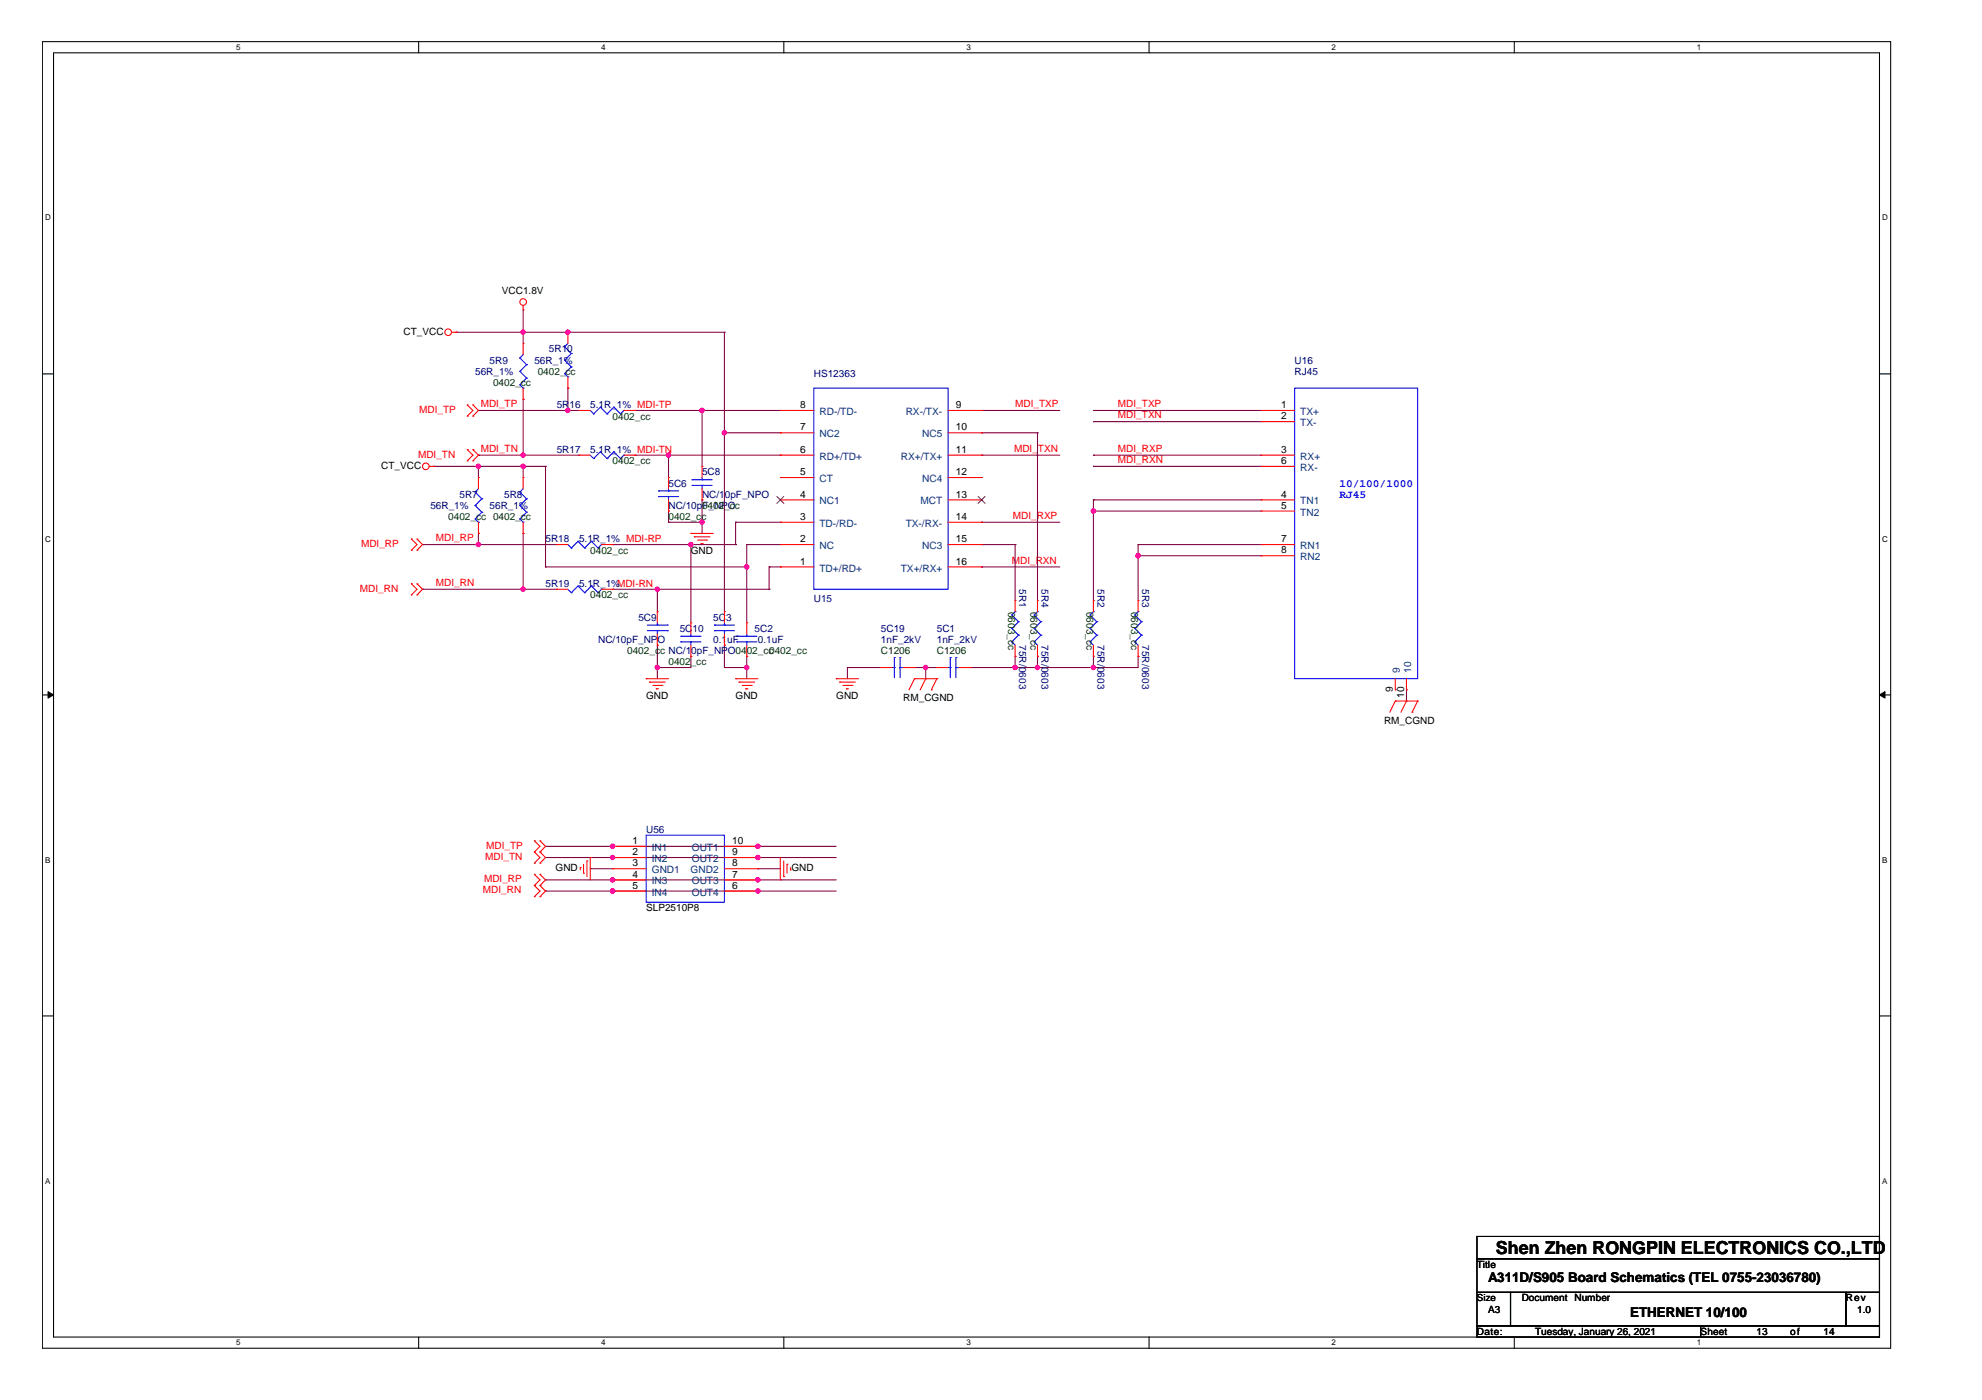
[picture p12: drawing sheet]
<svg xmlns="http://www.w3.org/2000/svg" width="297mm" height="210mm" viewBox="0 0 297 210" stroke-linecap="round" stroke-linejoin="round" font-family="sans-serif">
<path d="M6.3 6.2h277.1v195.9h-277.1zM8 7.9h273.7v192.6h-273.7z" fill="none" stroke="#000" stroke-width=".16"/>
<g fill="#fff">
<path d="M35.4 6.4h.7v1.4h-.7z"/>
<path d="M35.4 200.6h.7v1.4h-.7z"/>
</g>
<path d="M62.7 6.2v1.7M62.7 200.5v1.6" fill="none" stroke="#000" stroke-width=".16"/>
<g fill="#fff">
<path d="M90.1 6.4h.7v1.4h-.7z"/>
<path d="M90.1 200.6h.7v1.4h-.7z"/>
</g>
<path d="M117.5 6.2v1.7M117.5 200.5v1.6" fill="none" stroke="#000" stroke-width=".16"/>
<g fill="#fff">
<path d="M144.8 6.4h.7v1.4h-.7z"/>
<path d="M144.8 200.6h.7v1.4h-.7z"/>
</g>
<path d="M172.2 6.2v1.7M172.2 200.5v1.6" fill="none" stroke="#000" stroke-width=".16"/>
<g fill="#fff">
<path d="M199.6 6.4h.6v1.4h-.6z"/>
<path d="M199.6 200.6h.6v1.4h-.6z"/>
</g>
<path d="M226.9 6.2v1.7M226.9 200.5v1.6" fill="none" stroke="#000" stroke-width=".16"/>
<g fill="#fff">
<path d="M254.3 6.4h.7v1.4h-.7z"/>
<path d="M254.3 200.6h.7v1.4h-.7z"/>
<path d="M6.8 32h.8v1.3h-.8z"/>
<path d="M282.1 32h.9v1.3h-.9z"/>
<path d="M6.8 80.1h.8v1.4h-.8z"/>
<path d="M282.1 80.1h.9v1.4h-.9z"/>
</g>
<path d="M6.3 56.1h1.7M281.7 56.1h1.7" fill="none" stroke="#000" stroke-width=".16"/>
<g fill="#fff">
<path d="M6.8 128.3h.8v1.3h-.8z"/>
<path d="M282.1 128.3h.8v1.3h-.8z"/>
</g>
<path d="M6.3 104.2h1.7M281.7 104.2h1.7" fill="none" stroke="#000" stroke-width=".16"/>
<g fill="#000" stroke="#000" stroke-width=".15">
<path d="M7.2 103.7l.8 .5-.8 .5z" fill-rule="evenodd"/>
<path d="M281.7 104.2l.8-.5v1z" fill-rule="evenodd"/>
</g>
<g fill="#fff">
<path d="M6.8 176.4h.8v1.3h-.8z"/>
<path d="M282.1 176.4h.8v1.3h-.8z"/>
</g>
<path d="M6.3 152.3h1.7M281.7 152.3h1.7M221.4 185.4h60.3v3.3h-60.3zM221.4 188.7h60.3v5.1h-60.3zM221.4 193.8h5v5h-5zM221.4 198.8h33.5v1.7h-33.5zM226.4 193.8h50.2v5h-50.2zM254.9 198.8h26.8v1.7h-26.8zM276.6 193.8h5.1v5h-5.1z" fill="none" stroke="#000" stroke-width=".16"/>
<g fill="none" stroke="#800040" stroke-width=".16">
<path d="M68.4 49.8h.1M68.4 49.8h40.2M78.4 49.8h.1M78.4 59.9h.1M78.4 46.5v5M78.4 59.9v8.3M85.1 49.8h.1M85.1 58.2h.1M85.1 58.2v3.3M108.6 49.8h.1M108.6 49.8v41.9M65 69.9h.1"/>
<path d="M65 69.9h16.8M71.7 69.9h.1M71.7 80h.1M71.7 68.2h.1M71.7 61.5h.1M71.7 61.5h15.1M71.7 69.9v1.7M71.7 80v1.7M71.7 68.2h15.1M78.4 69.9h.1M78.4 80h.1M78.4 68.2h.1"/>
<path d="M78.4 69.9v1.7M78.4 80v8.4M81.8 69.9h.1M81.8 69.9v15.1M85.1 61.5h.1M95.2 61.5h.1M95.2 68.2h.1M95.2 61.5h21.7M95.2 68.2h21.7M100.2 76.6h.1M100.2 78.3h.1M100.2 68.2h.1"/>
<path d="M100.2 68.2v3.4M100.2 76.6v1.7M100.2 78.3h5M105.2 61.5h.1M105.2 78.3h.1M105.2 74.9h.1M105.2 61.5v8.4M105.2 74.9v5.1M108.6 64.9h.1M108.6 64.9h8.3M110.2 78.3h.1M110.2 78.3h6.7"/>
<path d="M110.2 78.3v3.4M116.9 68.2h.1M116.9 61.5h.1M116.9 64.9h.1M147.1 61.5h.1M147.1 68.2h.1M147.1 78.3h.1M147.1 64.9h.1M147.1 61.5h11.7M147.1 78.3h11.7M147.1 68.2h11.7M147.1 64.9h8.4"/>
<path d="M155.5 64.9h.1M155.5 64.9v25.1M163.9 61.5h.1M163.9 68.2h.1M163.9 69.9h.1M163.9 63.2h.1M163.9 74.9h.1M163.9 76.6h.1M163.9 61.5h25.1M163.9 69.9h25.1M163.9 68.2h25.1M163.9 74.9v15.1"/>
<path d="M163.9 63.2h25.1M163.9 74.9h25.1M163.9 76.6h25.1M63.3 88.4h.1M63.3 81.7h.1M63.3 88.4h20.1M63.3 81.7h20.1M71.7 81.7h.1M78.4 88.4h.1M81.8 85h.1M81.8 85h30.1M91.8 88.4h.1"/>
<path d="M91.8 81.7h.1M91.8 88.4h23.5M91.8 81.7h18.4M98.5 88.4h.1M98.5 96.7h.1M98.5 88.4v3.3M98.5 96.7v5.1M103.5 81.7h.1M103.5 98.4h.1M103.5 98.4v1.7h-5M103.5 81.7v11.7M108.6 96.7h.1"/>
<path d="M108.6 96.7v3.4M110.2 81.7h.1M111.9 98.4h.1M111.9 85h.1M111.9 81.7h.1M111.9 81.7h5M111.9 81.7v11.7M111.9 98.4v3.4M115.3 88.4h.1M115.3 85h.1M115.3 85h1.6M115.3 85v3.4"/>
<path d="M116.9 85h.1M147.1 85h.1M147.1 81.7h.1M147.1 81.7h5M147.1 85h11.7M152.1 98.4h.1M152.1 81.7h.1M152.1 81.7v8.3M152.1 98.4v1.7M155.5 98.4h.1M155.5 98.4v1.7M163.9 98.4h.1"/>
<path d="M163.9 98.4v1.7M170.6 98.4h.1M170.6 81.7h.1M170.6 83.3h.1M170.6 98.4v1.7h-25.2M170.6 81.7h18.4M170.6 81.7v8.3M170.6 83.3h18.4M98.5 100.1h.1M108.6 100.1h.1M108.6 100.1h3.3M111.9 100.1h.1"/>
<path d="M127 100.1h.1M127 100.1h5M127 100.1v1.7M137.1 100.1h.1M137.1 100.1h3.3M138.7 100.1h.1M138.7 100.1v1.7M145.4 100.1h.1M152.1 100.1h.1M155.5 100.1h.1M163.9 100.1h.1M210.8 103.4h.1"/>
<path d="M210.8 103.4v1.7M81.8 133.6h.1M81.8 131.9h.1M81.8 128.6h.1M81.8 126.9h.1M81.8 133.6h43.5M81.8 131.9h43.5M81.8 128.6h43.5M81.8 126.9h43.5M88.5 130.2h.1M88.5 130.2h3.3M91.8 133.6h.1"/>
<path d="M91.8 131.9h.1M91.8 128.6h.1M91.8 126.9h.1M113.6 130.2h.1M113.6 133.6h.1M113.6 131.9h.1M113.6 128.6h.1M113.6 126.9h.1M113.6 130.2h3.3"/>
</g>
<g fill="#f0f" stroke="#f0f" stroke-width=".16">
<circle cx="98.5" cy="88.3" r=".33"/>
<circle cx="98.5" cy="100.1" r=".33"/>
<circle cx="105.2" cy="78.3" r=".33"/>
<circle cx="78.4" cy="88.3" r=".33"/>
<circle cx="111.9" cy="100.1" r=".33"/>
<circle cx="78.4" cy="68.2" r=".33"/>
<circle cx="85.1" cy="49.8" r=".33"/>
<circle cx="85.1" cy="61.5" r=".33"/>
<circle cx="100.2" cy="68.2" r=".33"/>
<circle cx="78.4" cy="49.8" r=".33"/>
<circle cx="78.4" cy="69.9" r=".33"/>
<circle cx="71.7" cy="69.9" r=".33"/>
<circle cx="108.6" cy="64.9" r=".33"/>
<circle cx="105.2" cy="61.5" r=".33"/>
<circle cx="71.7" cy="81.6" r=".33"/>
<circle cx="163.9" cy="100.1" r=".33"/>
<circle cx="155.5" cy="100.1" r=".33"/>
<circle cx="163.9" cy="76.6" r=".33"/>
<circle cx="170.6" cy="83.3" r=".33"/>
<circle cx="138.7" cy="100.1" r=".33"/>
<circle cx="152.1" cy="100.1" r=".33"/>
<circle cx="103.5" cy="81.6" r=".33"/>
<circle cx="111.9" cy="85" r=".33"/>
<circle cx="113.6" cy="133.6" r=".33"/>
<circle cx="91.8" cy="133.6" r=".33"/>
<circle cx="113.6" cy="131.9" r=".33"/>
<circle cx="91.8" cy="131.9" r=".33"/>
<circle cx="113.6" cy="128.6" r=".33"/>
<circle cx="91.8" cy="128.6" r=".33"/>
<circle cx="113.6" cy="126.9" r=".33"/>
<circle cx="91.8" cy="126.9" r=".33"/>
</g>
<g fill="none" stroke="#f00" stroke-width=".16">
<path d="M67.7 49.8h.7M68.4 49.8h.1M78.4 46.5h.1M78.4 51.5h.1M78.4 59.9h.1M78.4 45.8v.7M78.4 51.5v1.7M78.4 58.2v1.7M85.1 49.8h.1M85.1 58.2h.1M85.1 49.8v1.7M85.1 56.5v1.7"/>
<path d="M64.3 69.9h.7M65 69.9h.1M70 62.4h.1M70 60.7h.1M70 69.1h.1M70 67.4h.1M70 60.7l.9 .8-.9 .9M70 67.4l.9 .8-.9 .9M70.9 60.7h.1M70.9 62.4h.1M70.9 67.4h.1M70.9 69.1h.1"/>
<path d="M70.9 60.7l.8 .8-.8 .9M70.9 67.4l.8 .8-.8 .9M71.7 71.6h.1M71.7 80h.1M71.7 71.6v1.7M71.7 78.3v1.7M78.4 71.6h.1M78.4 80h.1M78.4 71.6v1.7M78.4 78.3v1.7M86.8 61.5h.1M86.8 68.2h.1"/>
<path d="M86.8 61.5h1.7M86.8 68.2h1.7M93.5 61.5h1.7M93.5 68.2h1.7M95.2 61.5h.1M95.2 68.2h.1M100.2 71.6h.1M100.2 76.6h.1M100.2 71.6v1.7M100.2 74.9v1.7M103.5 80h.1M103.5 80h3.4"/>
<path d="M105.2 69.9h.1M105.2 74.9h.1M105.2 69.9v1.7M105.2 73.3v1.6M116.9 78.3h.1M116.9 74.9h.1M116.9 71.6h.1M116.9 68.2h.1M116.9 64.9h.1M116.9 61.5h.1M116.9 61.5h5.1M116.9 68.2h5.1"/>
<path d="M116.9 78.3h5.1M116.9 74.9h5.1M116.9 71.6h5.1M116.9 64.9h5.1M142.1 61.5h5M142.1 68.2h5M142.1 78.3h5M142.1 74.9h5M142.1 71.6h5M142.1 64.9h5M147.1 61.5h.1M147.1 64.9h.1"/>
<path d="M147.1 68.2h.1M147.1 71.6h.1M147.1 74.9h.1M147.1 78.3h.1M189 61.5h.1M189 63.2h.1M189 68.2h.1M189 69.9h.1M189 74.9h.1M189 76.6h.1M189 69.9h5M189 61.5h5"/>
<path d="M189 68.2h5M189 74.9h5M189 63.2h5M189 76.6h5M61.6 82.5h.1M61.6 80.8h.1M61.6 89.2h.1M61.6 87.5h.1M61.6 80.8l.9 .9-.9 .8M61.6 87.5l.9 .9-.9 .8M62.5 80.8h.1M62.5 82.5h.1"/>
<path d="M62.5 87.5h.1M62.5 89.2h.1M62.5 80.8l.8 .9-.8 .8M62.5 87.5l.8 .9-.8 .8M83.4 88.4h.1M83.4 81.7h.1M83.4 88.4h1.7M83.4 81.7h1.7M90.1 88.4h1.7M90.1 81.7h1.7M91.8 88.4h.1M91.8 81.7h.1"/>
<path d="M98.5 91.7h.1M98.5 96.7h.1M98.5 91.7v1.7M98.5 95.1v1.6M103.5 93.4h.1M103.5 98.4h.1M103.5 93.4v1.7M103.5 96.7v1.7M104.1 80.5h.1M104.1 80.5h2.3M104.5 81h1.4M105.1 81.5h.1"/>
<path d="M105.1 81.5h.3M105.9 81h.1M108.6 91.7h.1M108.6 96.7h.1M108.6 91.7v1.7M108.6 95.1v1.6M111.9 93.4h.1M111.9 98.4h.1M111.9 93.4v1.7M111.9 96.7v1.7M116.9 85h.1M116.9 81.7h.1"/>
<path d="M116.9 81.7h5.1M116.9 85h5.1M142.1 81.7h5M142.1 85h5M147.1 81.7h.1M147.1 85h.1M152.1 98.4h.1M152.1 90h.1M152.1 90v1.7M152.1 96.7v1.7M155.5 98.4h.1M155.5 90h.1"/>
<path d="M155.5 90v1.7M155.5 96.7v1.7M163.9 98.4h.1M163.9 90h.1M163.9 90v1.7M163.9 96.7v1.7M170.6 98.4h.1M170.6 90h.1M170.6 90v1.7M170.6 96.7v1.7M189 81.7h.1M189 83.3h.1"/>
<path d="M189 81.7h5M189 83.3h5M96.8 101.8h.1M96.8 101.8h3.4M97.3 102.3h.1M97.3 102.3h2.4M97.8 102.8h1.4M98.4 103.3h.1M98.4 103.3h.3M99.2 102.8h.1M110.2 101.8h.1M110.2 101.8h3.4"/>
<path d="M110.8 102.3h.1M110.8 102.3h2.3M111.2 102.8h1.4M111.8 103.3h.1M111.8 103.3h.3M112.6 102.8h.1M125.3 101.8h.1M125.3 101.8h3.4M125.8 102.3h.1M125.8 102.3h2.4M126.3 102.8h1.4M126.8 103.3h.1"/>
<path d="M126.8 103.3h.4M127.7 102.8h.1M132 100.1h.1M132 100.1h1.7M135.4 100.1h1.7M137.1 101.8h.1M137.1 100.1h.1M137.1 101.8h3.3M137.1 101.8l-.9 1.6M138.7 101.8h.1M138.7 101.8l-.8 1.6M139.6 103.4h.1"/>
<path d="M140.4 101.8h.1M140.4 100.1h.1M140.4 101.8l-.8 1.6M140.4 100.1h1.7M143.8 100.1h1.6M145.4 100.1h.1M209.1 105.1h.1M209.1 103.4h.1M209.1 105.1l-.8 1.7M209.1 105.1h3.4M209.1 101.8v1.6M210.8 105.1h.1"/>
<path d="M210.8 103.4h.1M210.8 105.1l-.8 1.7M210.8 101.8v1.6M211.6 106.8h.1M212.5 105.1h.1M212.5 105.1l-.9 1.7M80.1 127.7h.1M80.1 126.1h.1M80.1 129.4h.1M80.1 132.8h.1M80.1 131.1h.1M80.1 134.4h.1"/>
<path d="M80.1 126.1l.8 .8-.8 .8M80.1 127.7l.8 .9-.8 .8M80.1 131.1l.8 .8-.8 .9M80.1 132.8l.8 .8-.8 .8M80.9 126.1h.1M80.9 127.7h.1M80.9 129.4h.1M80.9 131.1h.1M80.9 132.8h.1M80.9 134.4h.1M80.9 126.1l.9 .8-.9 .8M80.9 127.7l.9 .9-.9 .8"/>
<path d="M80.9 131.1l.9 .8-.9 .9M80.9 132.8l.9 .8-.9 .8M87 130.1h.1M87 130.1v.3M87.5 130.9h.1M87.5 129.6v1.3M88 129.1h.1M88 129.1v2.3M88.5 128.6h.1M88.5 128.6v3.3M91.8 126.9h.1M91.8 128.6h.1"/>
<path d="M91.8 131.9h.1M91.8 133.6h.1M91.8 130.2h.1M91.8 126.9h5M91.8 128.6h5M91.8 131.9h5M91.8 133.6h5M91.8 130.2h5M108.6 126.9h5M108.6 128.6h5M108.6 131.9h5M108.6 133.6h5"/>
<path d="M108.6 130.2h5M113.6 126.9h.1M113.6 128.6h.1M113.6 130.2h.1M113.6 131.9h.1M113.6 133.6h.1M116.9 131.9h.1M116.9 128.6v3.3M117.5 131.4h.1M117.5 129.1v2.3M118 129.6h.1M118 129.6v1.3"/>
<path d="M118.5 130.4h.1M118.5 130.1v.3"/>
<circle cx="67.2" cy="49.8" r=".5"/>
<circle cx="78.4" cy="45.3" r=".5"/>
<circle cx="63.8" cy="69.9" r=".5"/>
</g>
<g fill="none" stroke="#00f" stroke-width=".16">
<path d="M77.9 53.7h.1M77.9 55.7h.1M77.9 57.7h.1M77.9 53.7l1 1M77.9 55.7l1 1M77.9 57.7l.5 .5M78.4 58.2h.1M78.4 53.2l-.5 .5M78.9 54.7h.1M78.9 56.7h.1M78.9 54.7l-1 1M78.9 56.7l-1 1"/>
<path d="M84.6 52h.1M84.6 54h.1M84.6 56h.1M84.6 52l1 1M84.6 54l1 1M84.6 56l.5 .5M85.1 56.5h.1M85.1 51.5l-.5 .5M85.6 53h.1M85.6 55h.1M85.6 53l-1 1M85.6 55l-1 1"/>
<path d="M122 58.2h20.1v30.2h-20.1zM194 58.2h18.5v43.6h-18.5zM71.2 73.8h.1M71.2 75.8h.1M71.2 77.8h.1M71.2 73.8l1 1M71.2 75.8l1 1M71.2 77.8l.5 .5M71.7 78.3h.1M71.7 73.3l-.5 .5M72.2 74.8h.1M72.2 76.8h.1"/>
<path d="M72.2 74.8l-1 1M72.2 76.8l-1 1M77.9 73.8h.1M77.9 75.8h.1M77.9 77.8h.1M77.9 73.8l1 1M77.9 75.8l1 1M77.9 77.8l.5 .5M78.4 78.3h.1M78.4 73.3l-.5 .5M78.9 74.8h.1M78.9 76.8h.1"/>
<path d="M78.9 74.8l-1 1M78.9 76.8l-1 1M88.5 61.5l.5 .6M88.5 68.2l.5 .6M89 62.1h.1M89 68.8h.1M90 61h.1M90 67.8h.1M90 61l-1 1.1M90 61l1 1.1M90 67.8l-1 1M90 67.8l1 1"/>
<path d="M91 62.1h.1M91 68.8h.1M92 61h.1M92 67.8h.1M92 61l-1 1.1M92 61l1 1.1M92 67.8l-1 1M92 67.8l1 1M93 62.1h.1M93 68.8h.1M93.5 61.5h.1M93.5 68.2h.1"/>
<path d="M93.5 61.5l-.5 .6M93.5 68.2l-.5 .6M98.7 74.5h.1M98.7 73.6h.1M98.7 74.5h3M98.7 73.6h3M100.2 73.6h.1M100.2 74.5h.1M100.2 73.3v.3M100.2 74.5v.4M103.7 72.8h.1M103.7 71.9h.1"/>
<path d="M103.7 72.8h3M103.7 71.9h3M105.2 71.9h.1M105.2 72.8h.1M105.2 71.6v.3M105.2 72.8v.5M85.1 88.4l.5 .5M85.1 81.7l.5 .5M85.6 88.9h.1M85.6 82.2h.1M86.6 87.9h.1M86.6 81.2h.1"/>
<path d="M86.6 87.9l-1 1M86.6 87.9l1 1M86.6 81.2l-1 1M86.6 81.2l1 1M87.6 88.9h.1M87.6 82.2h.1M88.6 87.9h.1M88.6 81.2h.1M88.6 87.9l-1 1M88.6 87.9l1 1M88.6 81.2l-1 1M88.6 81.2l1 1"/>
<path d="M89.6 88.9h.1M89.6 82.2h.1M90.1 88.4h.1M90.1 81.7h.1M90.1 88.4l-.5 .5M90.1 81.7l-.5 .5M97 94.6h3M97 93.7h3M98.5 93.7h.1M98.5 94.6h.1M98.5 93.4v.3M98.5 94.6v.5"/>
<path d="M100 94.6h.1M100 93.7h.1M102 96.2h.1M102 95.4h.1M102 96.2h3.1M102 95.4h3.1M103.5 95.4h.1M103.5 96.2h.1M103.5 95.1v.3M103.5 96.2v.5M107.1 94.6h.1M107.1 93.7h.1"/>
<path d="M107.1 94.6h3M107.1 93.7h3M108.6 93.7h.1M108.6 94.6h.1M108.6 93.4v.3M108.6 94.6v.5M110.4 96.2h.1M110.4 95.4h.1M110.4 96.2h3M110.4 95.4h3M111.9 95.4h.1M111.9 96.2h.1"/>
<path d="M111.9 95.1v.3M111.9 96.2v.5M134 98.6h.1M134 98.6v3M134.9 98.6h.1M134.9 98.6v3M142.4 98.6h.1M142.4 98.6v3M143.3 98.6h.1M143.3 98.6v3M151.6 96.2h.1M151.6 94.2h.1"/>
<path d="M151.6 92.2h.1M151.6 96.2l.5 .5M151.6 94.2l1 1M151.6 92.2l1 1M152.1 91.7h.1M152.1 91.7l-.5 .5M152.6 95.2h.1M152.6 93.2h.1M152.6 95.2l-1 1M152.6 93.2l-1 1M155 96.2h.1M155 94.2h.1"/>
<path d="M155 92.2h.1M155 96.2l.5 .5M155 94.2l1 1M155 92.2l1 1M155.5 91.7h.1M155.5 91.7l-.5 .5M156 95.2h.1M156 93.2h.1M156 95.2l-1 1M156 93.2l-1 1M163.4 96.2h.1M163.4 94.2h.1"/>
<path d="M163.4 92.2h.1M163.4 96.2l.5 .5M163.4 94.2l1 1M163.4 92.2l1 1M163.9 91.7h.1M163.9 91.7l-.5 .5M164.4 95.2h.1M164.4 93.2h.1M164.4 95.2l-1 1M164.4 93.2l-1 1M170.1 96.2h.1M170.1 94.2h.1"/>
<path d="M170.1 92.2h.1M170.1 96.2l.5 .5M170.1 94.2l1 1M170.1 92.2l1 1M170.6 91.7h.1M170.6 91.7l-.5 .5M171.1 95.2h.1M171.1 93.2h.1M171.1 95.2l-1 1M171.1 93.2l-1 1M133.7 100.1h.3M134 100.1h.1"/>
<path d="M134.9 100.1h.1M134.9 100.1h.5M142.1 100.1h.3M142.4 100.1h.1M143.3 100.1h.1M143.3 100.1h.5M96.8 125.2h11.8v10.1h-11.8z"/>
</g>
<path d="M116.4 74.4l1.1 1.1M117.5 74.4l-1.1 1.1M146.6 74.4l1 1.1M147.6 74.4l-1 1.1" fill="none" stroke="#804000" stroke-width=".15"/>
<text font-size="2.7" x="224.2" y="188">Shen Zhen RONGPIN ELECTRONICS CO.,LTD</text>
<g font-size="2">
<text x="223" y="192.3">A311D/S905 Board Schematics (TEL 0755-23036780)</text>
<text x="244.3" y="197.5">ETHERNET 10/100</text>
</g>
<g font-size="1.7" fill="#00f">
<text x="200.7" y="73">10/100/1000</text>
<text x="200.7" y="74.7">RJ45</text>
</g>
<g font-size="1.5">
<text x="75.2" y="44.1">VCC1.8V</text>
<text x="60.5" y="50.2">CT_VCC</text>
<text x="119.9" y="64.5">7</text>
<text x="119.9" y="61.2">8</text>
<text x="143.3" y="61.2">9</text>
<text x="143.3" y="64.5">10</text>
<text x="192" y="61.2">1</text>
<text x="192" y="62.9">2</text>
<text x="57.1" y="70.3">CT_VCC</text>
<text x="119.9" y="71.2">5</text>
<text x="119.9" y="67.9">6</text>
<text x="143.3" y="67.9">11</text>
<text x="143.3" y="71.2">12</text>
<text x="192" y="67.9">3</text>
<text x="192" y="69.6">6</text>
<text x="119.9" y="77.9">3</text>
<text x="119.9" y="74.6">4</text>
<text x="143.3" y="74.6">13</text>
<text x="143.3" y="77.9">14</text>
<text x="192" y="74.6">4</text>
<text x="192" y="76.3">5</text>
<text x="103.5" y="83">GND</text>
<text x="119.9" y="81.3">2</text>
<text x="143.3" y="81.3">15</text>
<text x="192" y="81.3">7</text>
<text x="192" y="83">8</text>
<text x="119.9" y="84.6">1</text>
<text x="143.3" y="84.6">16</text>
<text x="96.8" y="104.8">GND</text>
<text x="110.2" y="104.8">GND</text>
<text x="125.3" y="104.8">GND</text>
<text x="135.4" y="105.1">RM_CGND</text>
<text x="208.8" y="103.8" transform="rotate(-90 208.8 103.8)">9</text>
<text x="210.4" y="104.6" transform="rotate(-90 210.4 104.6)">10</text>
<text x="207.4" y="108.5">RM_CGND</text>
<text x="83.3" y="130.6">GND</text>
<text x="94.8" y="126.5">1</text>
<text x="94.8" y="128.2">2</text>
<text x="94.8" y="131.6">4</text>
<text x="94.8" y="129.9">3</text>
<text x="109.7" y="126.5">10</text>
<text x="109.7" y="128.2">9</text>
<text x="109.7" y="129.9">8</text>
<text x="109.7" y="131.6">7</text>
<text x="118.6" y="130.6">GND</text>
<text x="94.8" y="133.2">5</text>
<text x="96.8" y="136.6">SLP2510P8</text>
<text x="109.7" y="133.2">6</text>
<text x="221.4" y="190.1">Title</text>
<text x="221.4" y="195.1">Size</text>
<text x="223" y="196.8">A3</text>
<text x="228.1" y="195.1">Document</text>
<text x="236" y="195.1">Number</text>
<text x="276.6" y="195.1">Rev</text>
<text x="278.3" y="196.8">1.0</text>
<text x="221.4" y="200.1">Date:</text>
<text x="230.1" y="200.1">Tuesday, January 26, 2021</text>
<text x="254.9" y="200.1">Sheet</text>
<text x="263.2" y="200.1">13</text>
<text x="268.3" y="200.1">of</text>
<text x="273.3" y="200.1">14</text>
</g>
<g font-size="1.5" fill="#000080">
<text x="82.3" y="52.8">5R10</text>
<text x="71.2" y="56.2">56R_1%</text>
<text x="73.4" y="54.5">5R9</text>
<text x="80.1" y="54.5">56R_1%</text>
<text x="122" y="56.5">HS12363</text>
<text x="194" y="56.2">RJ45</text>
<text x="194" y="54.5">U16</text>
<text x="83.4" y="61.2">5R16</text>
<text x="88.5" y="61.2">5.1R_1% MDI-TP</text>
<text x="83.4" y="67.9">5R17</text>
<text x="88.5" y="67.9">5.1R_1% MDI-TN</text>
<text x="105.2" y="71.3">5C8</text>
<text x="64.5" y="76.3">56R_1%</text>
<text x="68.9" y="74.6">5R7</text>
<text x="73.4" y="76.3">56R_1%</text>
<text x="75.6" y="74.6">5R8</text>
<text x="100.2" y="73">5C6</text>
<text x="100.2" y="76.3">NC/10pF_NPO</text>
<text x="105.2" y="74.6">NC/10pF_NPO</text>
<text x="81.8" y="81.3">5R18</text>
<text x="86.8" y="81.3">5.1R_1% MDI-RP</text>
<text x="81.8" y="88">5R19</text>
<text x="86.8" y="88">5.1R_1%MDI-RN</text>
<text x="152.8" y="88.4" transform="rotate(90 152.8 88.4)">5R1</text>
<text x="156.1" y="88.4" transform="rotate(90 156.1 88.4)">5R4</text>
<text x="164.5" y="88.4" transform="rotate(90 164.5 88.4)">5R2</text>
<text x="171.2" y="88.4" transform="rotate(90 171.2 88.4)">5R3</text>
<text x="95.7" y="93.1">5C9</text>
<text x="101.9" y="94.7">5C10</text>
<text x="106.9" y="93.1">5C3</text>
<text x="113.1" y="94.7">5C2</text>
<text x="122" y="90.2">U15</text>
<text x="132" y="94.7">5C19</text>
<text x="140.4" y="94.7">5C1</text>
<text x="89.6" y="96.4">NC/10pF_NPO</text>
<text x="106.9" y="96.4">0.1uF</text>
<text x="113.6" y="96.4">0.1uF</text>
<text x="132" y="96.4">1nF_2kV</text>
<text x="140.4" y="96.4">1nF_2kV</text>
<text x="152.8" y="96.7" transform="rotate(90 152.8 96.7)">75R/0603</text>
<text x="156.1" y="96.7" transform="rotate(90 156.1 96.7)">75R/0603</text>
<text x="164.5" y="96.7" transform="rotate(90 164.5 96.7)">75R/0603</text>
<text x="171.2" y="96.7" transform="rotate(90 171.2 96.7)">75R/0603</text>
<text x="96.8" y="124.9">U56</text>
</g>
<g font-size="1.5" fill="#004000">
<text x="73.9" y="57.9">0402_cc</text>
<text x="80.6" y="56.2">0402_cc</text>
<text x="91.8" y="62.9">0402_cc</text>
<text x="91.8" y="69.6">0402_cc</text>
<text x="67.2" y="78">0402_cc 0402_cc</text>
<text x="100.2" y="78">0402_cc</text>
<text x="105.2" y="76.3">0402_cc</text>
<text x="88.5" y="83">0402_cc</text>
<text x="88.5" y="89.7">0402_cc</text>
<text x="151.1" y="91.7" transform="rotate(90 151.1 91.7)">0603_cc</text>
<text x="154.4" y="91.7" transform="rotate(90 154.4 91.7)">0603_cc</text>
<text x="162.8" y="91.7" transform="rotate(90 162.8 91.7)">0603_cc</text>
<text x="169.5" y="91.7" transform="rotate(90 169.5 91.7)">0603_cc</text>
<text x="94" y="98.1">0402_cc NC/10pF_NPO0402_cc0402_cc</text>
<text x="100.2" y="99.8">0402_cc</text>
<text x="132" y="98.1">C1206</text>
<text x="140.4" y="98.1">C1206</text>
</g>
<g font-size="1.5" fill="#f00">
<text x="62.8" y="61.9">MDI_TP</text>
<text x="72" y="61">MDI_TP</text>
<text x="152.1" y="61">MDI_TXP</text>
<text x="167.6" y="61">MDI_TXP</text>
<text x="167.6" y="62.7">MDI_TXN</text>
<text x="62.7" y="68.6">MDI_TN</text>
<text x="72" y="67.7">MDI_TN</text>
<text x="152" y="67.7">MDI_TXN</text>
<text x="167.6" y="67.7">MDI_RXP</text>
<text x="167.6" y="69.4">MDI_RXN</text>
<text x="151.8" y="77.8">MDI_RXP</text>
<text x="54.1" y="82">MDI_RP</text>
<text x="65.3" y="81.1">MDI_RP</text>
<text x="53.9" y="88.7">MDI_RN</text>
<text x="65.3" y="87.8">MDI_RN</text>
<text x="151.6" y="84.5">MDI_RXN</text>
<text x="72.7" y="128.9">MDI_TN</text>
<text x="72.9" y="127.2">MDI_TP</text>
<text x="72.4" y="133.9">MDI_RN</text>
<text x="72.5" y="132.3">MDI_RP</text>
</g>
<g font-size="1.5" fill="#004080">
<text x="122.8" y="65.6">NC2</text>
<text x="122.8" y="62.2">RD-/TD-</text>
<text x="135.7" y="62.2">RX-/TX-</text>
<text x="138.2" y="65.6">NC5</text>
<text x="194.9" y="62.2">TX+</text>
<text x="194.9" y="63.9">TX-</text>
<text x="122.8" y="68.9">RD+/TD+</text>
<text x="135" y="68.9">RX+/TX+</text>
<text x="194.9" y="68.9">RX+</text>
<text x="194.9" y="70.6">RX-</text>
<text x="122.8" y="75.6">NC1</text>
<text x="122.8" y="72.3">CT</text>
<text x="138" y="75.6">MCT</text>
<text x="138.2" y="72.3">NC4</text>
<text x="194.9" y="75.6">TN1</text>
<text x="194.9" y="77.3">TN2</text>
<text x="122.8" y="82.3">NC</text>
<text x="122.8" y="79">TD-/RD-</text>
<text x="135.7" y="79">TX-/RX-</text>
<text x="138.2" y="82.3">NC3</text>
<text x="194.9" y="82.3">RN1</text>
<text x="122.8" y="85.7">TD+/RD+</text>
<text x="135" y="85.7">TX+/RX+</text>
<text x="194.9" y="84">RN2</text>
<text x="209.8" y="100.9" transform="rotate(-90 209.8 100.9)">9</text>
<text x="211.5" y="100.9" transform="rotate(-90 211.5 100.9)">10</text>
<text x="97.7" y="127.6">IN1</text>
<text x="97.7" y="129.3">IN2</text>
<text x="97.7" y="130.9">GND1</text>
<text x="103.5" y="130.9">GND2</text>
<text x="103.7" y="127.6">OUT1</text>
<text x="103.7" y="129.3">OUT2</text>
<text x="97.7" y="132.6">IN3</text>
<text x="97.7" y="134.3">IN4</text>
<text x="103.7" y="132.6">OUT3</text>
<text x="103.7" y="134.3">OUT4</text>
</g>
<g font-size="1.2">
<text x="35.4" y="7.5">5</text>
<text x="90.1" y="7.5">4</text>
<text x="144.8" y="7.5">3</text>
<text x="199.6" y="7.5">2</text>
<text x="254.3" y="7.5">1</text>
<text x="6.8" y="33.1">D</text>
<text x="282.1" y="33.1">D</text>
<text x="6.8" y="81.2">C</text>
<text x="282.1" y="81.2">C</text>
<text x="6.8" y="129.3">B</text>
<text x="282.1" y="129.3">B</text>
<text x="6.8" y="177.5">A</text>
<text x="282.1" y="177.5">A</text>
<text x="35.4" y="201.7">5</text>
<text x="90.1" y="201.7">4</text>
<text x="144.8" y="201.7">3</text>
<text x="199.6" y="201.7">2</text>
<text x="254.3" y="201.7">1</text>
</g>
</svg>
